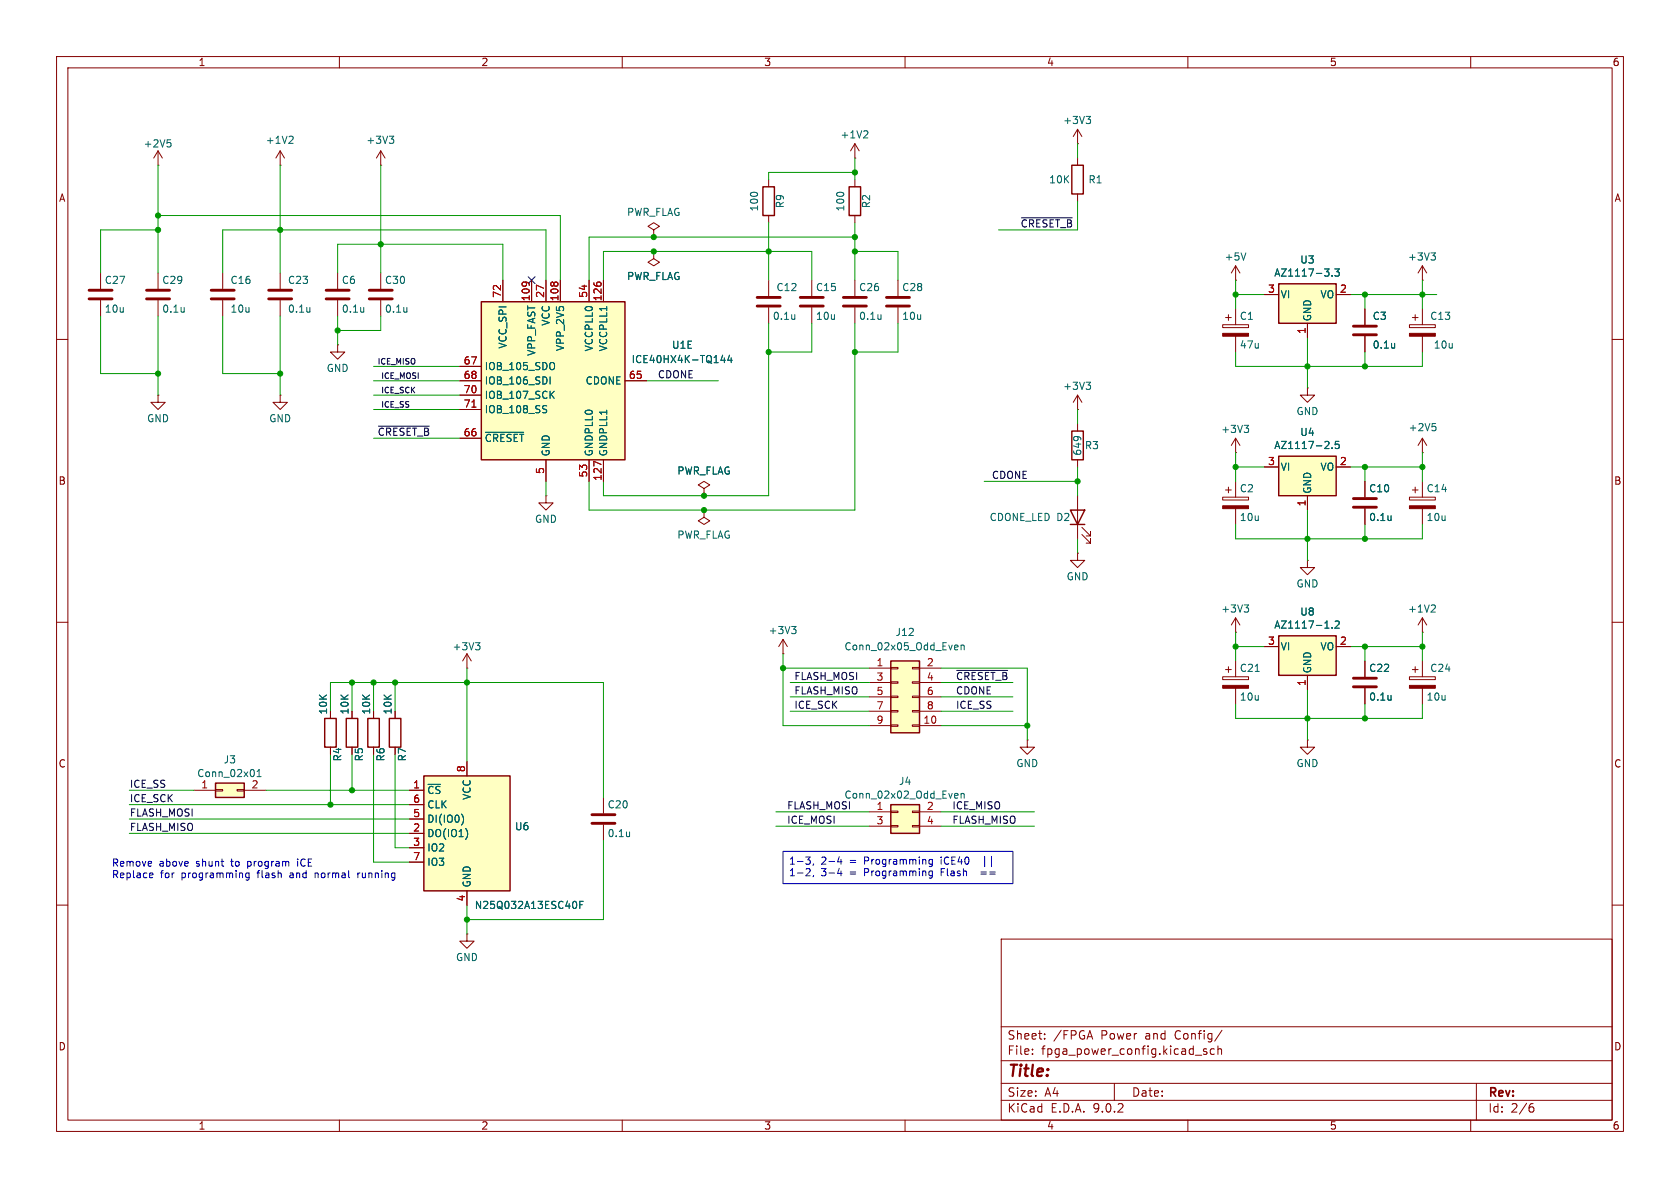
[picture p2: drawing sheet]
<svg xmlns="http://www.w3.org/2000/svg" width="297mm" height="210mm" viewBox="0 0 297 210" stroke-linecap="round" stroke-linejoin="round" font-family="sans-serif">
<g fill="none" stroke="#840000" stroke-width=".18">
<path d="M10 10h277v190h-277zM12 12h273v186h-273zM60 10v2M110 10v2M160 10v2M210 10v2M260 10v2M10 60h2M285 60h2M10 110h2M285 110h2M10 160h2"/>
<path d="M177 166h108v32h-108zM285 160h2M60 198v2M110 198v2M160 198v2M177 194.5h108M177 191.5h108M177 187.5h108M177 181.5h108M182.5 186.3v.1M182.5 185.5v.1M184.7 183.6v.1"/>
<path d="M184.7 182.8v.1M197 191.5v3M210 198v2M211.3 186.5h1.2M213.3 185.5l-.3-.1-.3 .2 .1 .2 .5 .2v.3h-.6M214.7 185.5l-.5-.1-.2 .3v.4l.1 .2h.6M215.3 185.5l.2-.1 .4 .1 .1 .9M215.3 184.9v1.5M216 182.1l-1.3 2M260 198v2M261 191.5v6.5M270.6 195.7h.4l.2 .3-.1 .5-.5 .1"/>
<path d="M271 195.1l-.4 .1"/>
</g>
<path d="M74.9 137.2h15.3v20.3h-15.3z" fill="#ffffc2"/>
<path d="M74.9 137.2h15.3v20.3h-15.3z" fill="none" stroke="#840000" stroke-width=".25"/>
<g fill="none" stroke="#840000" stroke-width=".18">
<path d="M216.2 87.9h4.5v.5h-4.5zM216.7 86.6h1M217.2 86.1v1M218.4 85.1v2.8M218.4 89.9v2.8M241.3 85.1v2.8M241.3 89.9v2.8M249.2 87.9h4.5v.5h-4.5zM249.7 86.6h1M250.2 86.1v1M251.5 85.1v2.8M251.5 89.9v2.8"/>
<path d="M82.5 118.1h.1M82.5 115.6v2.5M82.5 115.6l-.7 1.2M82.5 115.6l.8 1.2M216.2 119.6h4.5v.5h-4.5zM216.7 118.4h1M217.2 117.9v1M218.4 116.8v2.8M251.5 111.8h.1M251.5 109.2v2.6M251.5 109.2l-.8 1.3M251.5 109.2l.7 1.3"/>
<path d="M72.4 139.7h2.5M82.5 134.6v2.6M218.4 121.7v2.8M231.1 130.8v1.3h1.3l-1.3 1.3-1.2-1.3h1.2M231.1 130.8h.1M72.4 142.2h2.5M72.4 144.8h2.5M72.4 147.3h2.5M72.4 149.9h2.5M72.4 152.4h2.5M82.5 157.5v2.5"/>
</g>
<path d="M245.9 91.2v.8M245.9 91.9v.1M84.1 113.6h.7l-.4 .5M84.6 114.1l.2 .2v.3l-.2 .3M221.9 118.7h.7M253.5 106.9l.3 .3-.1 .3-.7 .7h.8M81.6 144a1.49 1.49 0 0 1 0 1.8M82.6 147v.8M101.8 159.4l.2 .4-.2 .7M102.5 159.9h.4M103.1 159.3h-.6v1.3" fill="none" stroke="#006464" stroke-width=".18"/>
<g fill="#840000" stroke="#840000" stroke-width=".18">
<path d="M216.2 121.2h4.5v.5h-4.5z"/>
<path d="M216.2 89.4h4.5v.5h-4.5z"/>
<path d="M249.2 89.4h4.5v.5h-4.5z"/>
</g>
<path d="M239.3 88.1h4M239.3 89.7h4" fill="none" stroke="#840000" stroke-width=".51"/>
<path d="M38.1 138.4h5.1v2.6h-5.1z" fill="#ffffc2"/>
<path d="M38.1 138.4h5.1v2.6h-5.1z" fill="none" stroke="#840000" stroke-width=".25"/>
<path d="M231.1 99.1v1.2h1.3l-1.3 1.3-1.2-1.3h1.2M231.1 99.1h.1M218.4 111.8h.1M218.4 109.2l-.7 1.3M218.4 109.2l.8 1.3M218.4 109.2v2.6M34.3 139.7h3.8M38.1 139.6h1.3v.2h-1.3zM41.9 139.6h1.3v.2h-1.3zM43.2 139.7h3.8M106.7 141v2.8M106.7 145.8v2.8" fill="none" stroke="#840000" stroke-width=".18"/>
<path d="M220 106.9h.7l-.4 .5M220.5 107.4l.2 .3v.3l-.2 .2M45.4 137.3h.8M45.4 136.4l.4-.4v1.3M111.3 147.1v.8M111.3 147.8h-.1" fill="none" stroke="#006464" stroke-width=".18"/>
<path d="M104.6 144h4.1M104.6 145.5h4.1" fill="none" stroke="#840000" stroke-width=".51"/>
<path d="M226.1 112.4h10.1v7h-10.1z" fill="#ffffc2"/>
<path d="M226.1 112.4h10.1v7h-10.1z" fill="none" stroke="#840000" stroke-width=".25"/>
<g fill="none" stroke="#840000" stroke-width=".18">
<path d="M218.4 49.5h.1M218.4 47l-.7 1.3M218.4 47l.8 1.3M218.4 47v2.5M223.5 114.3h2.6M231.1 119.4v2.5M236.2 114.3h2.6M241.3 116.8v2.8M249.2 119.6h4.5v.5h-4.5zM249.7 118.4h1M250.2 117.9v1M251.5 116.8v2.8"/>
<path d="M241.3 121.7v2.8M251.5 121.7v2.8M82.5 165.1v1.3h1.3l-1.3 1.2-1.2-1.2h1.2M82.5 165.1h.1"/>
</g>
<path d="M220.3 44.7l-.5 1.3M234.2 111h.7M235.5 110.9v.1M236 109.9l.5-.1 .3 .3-.8 .9h.8M245.9 122.9v.9M245.9 123.6v.1" fill="none" stroke="#006464" stroke-width=".18"/>
<path d="M249.2 121.2h4.5v.5h-4.5z" fill="#840000" stroke="#840000" stroke-width=".18"/>
<path d="M239.3 119.9h4M239.3 121.4h4" fill="none" stroke="#840000" stroke-width=".51"/>
<path d="M226.1 50.2h10.1v7h-10.1z" fill="#ffffc2"/>
<path d="M134.9 33h2v5.1h-2zM150.1 33h2v5.1h-2zM226.1 50.2h10.1v7h-10.1zM61.2 127h2v5.1h-2zM65 127h2.1v5.1h-2.1zM68.8 127h2.1v5.1h-2.1z" fill="none" stroke="#840000" stroke-width=".25"/>
<g fill="none" stroke="#840000" stroke-width=".18">
<path d="M27.9 29.2h.1M27.9 26.7v2.5M27.9 26.7l-.7 1.2M27.9 26.7l.8 1.2M49.5 29.2h.1M49.5 26.7l-.7 1.2M49.5 26.7l.8 1.2M49.5 26.7v2.5M67.3 29.2h.1M67.3 26.7l-.8 1.2M67.3 26.7l.8 1.2M67.3 26.7v2.5"/>
<path d="M135.9 31.8v1.2M135.9 38.1v1.3M151.1 31.8v1.2M151.1 38.1v1.3M17.8 48.3v2.8M17.8 53.1v2.8M27.9 48.3v2.8M27.9 53.1v2.8M39.4 48.3v2.8M39.4 53.1v2.8M49.5 48.3v2.8M49.5 53.1v2.8"/>
<path d="M59.7 48.3v2.8M59.7 53.1v2.8M67.3 48.3v2.8M67.3 53.1v2.8M135.9 49.5v2.8M135.9 54.4v2.8M143.5 49.5v2.8M143.5 54.4v2.8M151.1 49.5v2.8M151.1 54.4v2.8M223.5 52.1h2.6M231.1 57.2v2.5"/>
<path d="M236.2 52.1h2.6M251.5 49.5h.1M251.5 47l-.8 1.3M251.5 47l.7 1.3M251.5 47v2.5M231.1 68.6v1.3h1.3l-1.3 1.2-1.2-1.2h1.2M231.1 68.6h.1M124.5 90.2v1.2l1 .7-1 .6-1.1-.6 1.1-.7M124.5 90.2h.1M62.2 125.7v1.3M62.2 132.1v1.3M66 125.7v1.3"/>
<path d="M66 132.1v1.3M69.8 125.7v1.3M69.8 132.1v1.3"/>
</g>
<g fill="none" stroke="#006464" stroke-width=".18">
<path d="M29.6 24.7h.6M30 25.2l.2 .2v.3l-.2 .3M51.6 24.1l.2 .2v.3l-.8 .7h.8M68.8 24.1h.8l-.4 .5M69.4 24.6l.2 .2v.3l-.2 .2M32.6 54.3v.9M32.6 55.1h-.1M54.8 54.3v.9M54.8 55.1h-.1M64.3 54.3v.9M64.3 55.1h-.1M71.9 54.3v.9"/>
<path d="M71.9 55.1h.1M140.5 55.6v.9M140.5 56.3l-.1 .1M155.7 55.6v.9M155.7 56.3v.1M235.5 48.7v.1M236 47.5h.8l-.5 .5 .4 .1v.6l-.2 .1-.5-.1M253 44.7h.8l-.5 .5M253.5 45.2l.3 .2v.3l-.3 .3"/>
</g>
<g fill="none" stroke="#840000" stroke-width=".51">
<path d="M15.7 51.3h4.1M15.7 52.8h4.1M25.9 51.3h4.1M25.9 52.8h4.1M37.3 51.3h4.1M37.3 52.8h4.1M47.5 51.3h4.1M47.5 52.8h4.1M57.7 51.3h4M57.7 52.8h4M65.3 51.3h4M65.3 52.8h4"/>
<path d="M133.9 52.6h4M133.9 54.1h4M141.5 52.6h4M141.5 54.1h4M149.1 52.6h4.1M149.1 54.1h4.1"/>
</g>
<path d="M157.5 142.2h5.1v5.1h-5.1z" fill="#ffffc2"/>
<path d="M157.5 142.2h5.1v5.1h-5.1z" fill="none" stroke="#840000" stroke-width=".25"/>
<path d="M59.7 61v1.2h1.3l-1.3 1.3-1.3-1.3h1.3M59.7 61h.1M153.7 143.5h3.8M153.7 146.1h3.8M157.5 143.4h1.2v.2h-1.2zM157.5 145.9h1.2v.3h-1.2zM161.3 143.4h1.3v.2h-1.3zM161.3 145.9h1.3v.3h-1.3zM162.6 143.5h3.8M162.6 146.1h3.8" fill="none" stroke="#840000" stroke-width=".18"/>
<path d="M168.9 140.3h.4l.1 .3-.6 .1M169.3 141l-.4 .1M169.9 140.4l.2-.1h.3l.1 .8M169.9 140.3v.8" fill="none" stroke="#006464" stroke-width=".18"/>
<path d="M157.5 116.8h5.1v12.7h-5.1z" fill="#ffffc2"/>
<path d="M157.5 116.8h5.1v12.7h-5.1z" fill="none" stroke="#840000" stroke-width=".25"/>
<g fill="none" stroke="#840000" stroke-width=".18">
<path d="M115.6 40.6l1-.6-1-.6-1 .6 1 .6v1.3M115.6 41.9h.1M27.9 69.9v1.2h1.3l-1.3 1.3-1.2-1.3h1.2M27.9 69.9h.1M49.5 69.9v1.2h1.3l-1.3 1.3-1.2-1.3h1.2M49.5 69.9h.1M218.4 77.5l-.7 1.2M218.4 77.5l.8 1.2M218.4 77.5v2.5M251.5 77.5l-.8 1.2M251.5 77.5l.7 1.2M251.5 77.5v2.5"/>
<path d="M218.4 80h.1M251.5 80h.1M138.4 115.6h.1M138.4 113l-.7 1.3M138.4 113l.8 1.3M138.4 113v2.6M153.7 118.1h3.8M157.5 118h1.2v.2h-1.2zM161.3 118h1.3v.2h-1.3zM162.6 118.1h3.8M153.7 120.7h3.8M153.7 123.2h3.8"/>
<path d="M153.7 125.7h3.8M153.7 128.3h3.8M157.5 120.5h1.2v.3h-1.2zM157.5 123.1h1.2v.2h-1.2zM157.5 125.6h1.2v.3h-1.2zM157.5 128.1h1.2v.3h-1.2zM161.3 120.5h1.3v.3h-1.3zM161.3 123.1h1.3v.2h-1.3zM161.3 125.6h1.3v.3h-1.3zM161.3 128.1h1.3v.3h-1.3zM162.6 120.7h3.8M162.6 123.2h3.8"/>
<path d="M162.6 125.7h3.8M162.6 128.3h3.8M181.6 130.8v1.3h1.3l-1.3 1.3-1.3-1.3h1.3M181.6 130.8h.1"/>
</g>
<path d="M220 75.2h.7l-.4 .5M220.5 75.7l.2 .2v.3l-.2 .3M253.2 74.9h.6M253.6 75.4l.3 .2v.3l-.3 .2M139.9 110.7h.8l-.4 .5M140.5 111.2l.2 .3v.3l-.2 .2M168.9 114l.4 .1 .1 .2-.6 .2M169.3 114.8l-.4 .1M169.9 114.2l.2-.2 .3 .1 .1 .8M169.9 114v.9" fill="none" stroke="#006464" stroke-width=".18"/>
<path d="M85.1 53.3h25.4v28h-25.4z" fill="#ffffc2"/>
<path d="M85.1 53.3h25.4v28h-25.4zM189.5 76.2h2v5.1h-2zM189.2 90.2h2.6l-1.3 2.5zM189.2 92.7h2.6" fill="none" stroke="#840000" stroke-width=".25"/>
<g fill="none" stroke="#840000" stroke-width=".18">
<path d="M88.9 49.5v3.8M94 49.5v3.8M96.5 49.5v3.8M99.1 49.5v3.8M104.1 49.5v3.8M106.7 49.5v3.8M81.3 64.8h3.8M81.3 67.3h3.8M81.3 69.9h3.8M81.3 72.4h3.8M81.3 77.5h3.8M110.5 67.3h3.8"/>
<path d="M190.5 74.9v1.3M96.5 81.3v3.8M104.1 81.3v3.8M106.7 81.3v3.8M124.5 86.4l1-.7-1-.6-1.1 .6 1.1 .7v1.2M124.5 87.6h.1M190.5 97.8v1.3h1.3l-1.3 1.2-1.3-1.2h1.3M190.5 97.8h.1M190.5 81.3v1.3M190.5 87.6v7.7M191.3 94.5l1.5 1.5v-.7v.7h-.8M191.3 93.2l1.5 1.5v-.7v.7h-.8"/>
</g>
<path d="M85.8 76.4h6.8M96.2 71.7l.4 .1M96.4 72.4l.2 .2-.2 .4M97.2 66.6v1.3M97.4 69.7l.6 .7M97.9 64.1a.9 .9 0 0 1 0 1.2M98 69.2l-.8 .7M127.8 62.8l-.3 .9h.7M128.1 63.3v.8M129 62.8l-.3 .9h.7M129.3 63.3v.8" fill="none" stroke="#006464" stroke-width=".18"/>
<path d="M83.4 72h.8M106.3 82.1l-1.3-.5v.8" fill="none" stroke="#a90000" stroke-width=".18"/>
<path d="M226.1 80.6h10.1v7h-10.1z" fill="#ffffc2"/>
<path d="M189.5 29.2h2v5.1h-2zM226.1 80.6h10.1v7h-10.1zM57.4 127h2v5.1h-2z" fill="none" stroke="#840000" stroke-width=".25"/>
<g fill="none" stroke="#840000" stroke-width=".18">
<path d="M151.1 27.9h.1M151.1 25.4l-.7 1.3M151.1 25.4l.8 1.3M151.1 25.4v2.5M190.5 25.4h.1M190.5 22.9l-.8 1.2M190.5 22.9l.8 1.2M190.5 22.9v2.5M190.5 27.9v1.3M190.5 34.3v1.3M88.9 49.5v3.8M94 49.5v3.8"/>
<path d="M96.5 49.5v3.8M99.1 49.5v3.8M104.1 49.5v3.8M106.7 49.5v3.8M115.6 44.5v1.2l1 .7-1 .6-1-.6 1-.7M115.6 44.5h.1M158.7 49.5v2.8M158.7 54.4v2.8M216.2 57.4h4.5v.5h-4.5zM216.7 56.1h1M217.2 55.6v1M218.4 54.6v2.8"/>
<path d="M218.4 59.4v2.8M223.5 52.1h2.6M231.1 57.2v2.5M236.2 52.1h2.6M241.3 54.6v2.8M241.3 59.4v2.8M249.2 57.4h4.5v.5h-4.5zM249.7 56.1h1M250.2 55.6v1M251.5 54.6v2.8M251.5 59.4v2.8M81.3 64.8h3.8"/>
<path d="M81.3 67.3h3.8M81.3 69.9h3.8M81.3 72.4h3.8M81.3 77.5h3.8M110.5 67.3h3.8M190.5 72.4h.1M190.5 69.9v2.5M190.5 69.9l-.8 1.2M190.5 69.9l.8 1.2M96.5 87.6v1.3h1.3l-1.3 1.3-1.3-1.3h1.3M96.5 87.6h.1M96.5 81.3v3.8"/>
<path d="M104.1 81.3v3.8M106.7 81.3v3.8M124.5 87.6h.1M223.5 82.6h2.6M231.1 87.6v2.6M236.2 82.6h2.6M241.3 85.1v2.8M241.3 89.9v2.8M223.5 114.3h2.6M231.1 119.4v2.5M236.2 114.3h2.6M241.3 116.8v2.8"/>
<path d="M58.4 125.7v1.3M58.4 132.1v1.3M62.2 125.7v1.3M62.2 132.1v1.3M66 125.7v1.3M66 132.1v1.3M69.8 125.7v1.3M69.8 132.1v1.3M72.4 139.7h2.5M82.5 134.6v2.6M241.3 121.7v2.8M72.4 142.2h2.5"/>
<path d="M72.4 144.8h2.5M72.4 147.3h2.5M72.4 149.9h2.5M72.4 152.4h2.5M82.5 157.5v2.5"/>
</g>
<g fill="none" stroke="#006464" stroke-width=".18">
<path d="M153.2 23.1l.2 .3v.3l-.8 .7h.8M192 20.6h.8l-.4 .5M192.6 21.1l.2 .2v.3l-.2 .2M235.5 48.7v.1M236 47.5h.8l-.5 .5 .4 .1v.6l-.2 .1-.5-.1M85.8 76.4h6.8M96.2 71.7l.4 .1M96.4 72.4l.2 .2-.2 .4M97.2 66.6v1.3M97.4 69.7l.6 .7M97.9 64.1a.9 .9 0 0 1 0 1.2M98 69.2l-.8 .7"/>
<path d="M127.8 62.8l-.3 .9h.7M128.1 63.3v.8M129 62.8l-.3 .9h.7M129.3 63.3v.8M192 67.6h.8l-.4 .5M192.6 68.1l.2 .2v.3l-.2 .2M235.5 79.2v.1M236.7 78h-.6l-.1 .6 .2-.1 .4 .1 .2 .1-.1 .5-.2 .1-.5-.1M246.6 60.7v.8M246.6 61.4l-.1 .1M245.9 91.2v.8M245.9 91.9v.1"/>
<path d="M234.2 111h.7M235.5 110.9v.1M236 109.9l.5-.1 .3 .3-.8 .9h.8M245.9 122.9v.9M245.9 123.6v.1M81.6 144a1.49 1.49 0 0 1 0 1.8M82.6 147v.8M101.8 159.4l.2 .4-.2 .7M102.5 159.9h.4M103.1 159.3h-.6v1.3"/>
</g>
<path d="M156.7 52.6h4.1M156.7 54.1h4.1M239.3 57.7h4M239.3 59.2h4" fill="none" stroke="#840000" stroke-width=".51"/>
<g fill="#840000" stroke="#840000" stroke-width=".18">
<path d="M249.2 58.9h4.5v.5h-4.5z"/>
<path d="M216.2 58.9h4.5v.5h-4.5z"/>
</g>
<path d="M180.6 38.5h9M66.9 75.3h9M169.1 118.5h9" fill="none" stroke="#0f0f0f" stroke-width=".18"/>
<g fill="none" stroke="#009600" stroke-width=".18">
<path d="M27.9 38.1h71.2v11.4M27.9 29.2v19.1M49.5 29.2v19.1M67.3 29.2v19.1M135.9 39.4v10.1M151.1 30.5h-15.2v1.3M151.1 27.9v3.9M151.1 39.4v10.1M190.5 35.6v5h-14M190.5 25.4v2.5M17.8 55.9v10.1h10.1M27.9 40.6h-10.1v7.7"/>
<path d="M27.9 55.9v14M39.4 48.3v-7.7h57.1v8.9M39.4 55.9v10.1h10.1M49.5 55.9v14M59.7 48.3v-5.1h29.2v6.3M59.7 55.9v5.1M67.3 55.9v2.5h-7.6M106.7 49.5v-5h36.8v5M135.9 57.2v30.4h-29.2v-2.5M143.5 57.2v5h-7.6M151.1 44.5h7.6v5M151.1 41.9h-47v7.6"/>
<path d="M151.1 57.2v33h-47v-5.1M158.7 57.2v5h-7.6M218.4 52.1h5.1M218.4 49.5v5.1M231.1 59.7v8.9M238.8 52.1h15.2M241.3 52.1v2.5M251.5 49.5v5.1M66 67.3h15.3M66 77.5h15.3M66 72.4h15.3M66 69.9h15.3"/>
<path d="M66 64.8h15.3M114.3 67.3h12.7M190.5 72.4v2.5M218.4 62.2v2.6h33.1v-2.6M241.3 62.2v2.6M96.5 85.1v2.5M174 85.1h16.5M190.5 82.6v5M190.5 95.3v2.5M218.4 92.7v2.6h33.1v-2.6M218.4 80v5.1M218.4 82.6h5.1"/>
<path d="M231.1 90.2v8.9M238.8 82.6h12.7M241.3 82.6v2.5M241.3 92.7v2.6M251.5 80v5.1M82.5 118.1v16.5M138.4 118.1h15.3M138.4 115.6v12.7h15.3M166.4 118.1h15.2v12.7M218.4 111.8v5M218.4 114.3h5.1M238.8 114.3h12.7"/>
<path d="M241.3 114.3v2.5M251.5 111.8v5M22.9 139.7h11.4M47 139.7h25.4M58.4 125.7v-5h48.3v20.3M58.4 133.4v8.8M62.2 120.7v5M62.2 133.4v6.3M66 120.7v5M66 133.4v19h6.4M69.8 133.4v16.5h2.6M69.8 120.7v5"/>
<path d="M139.7 120.7h14M139.7 123.2h14M139.7 125.7h14M166.4 120.7h12.7M166.4 123.2h12.7M166.4 128.3h15.2M166.4 125.7h12.7M218.4 124.5v2.5h33.1v-2.5M231.1 121.9v8.9M241.3 124.5v2.5M22.9 142.2h49.5M22.9 147.3h49.5"/>
<path d="M22.9 144.8h49.5M106.7 148.6v14h-24.2M137.2 143.5h16.5M137.2 146.1h16.5M166.4 143.5h16.5M166.4 146.1h16.5M82.5 160v5.1"/>
</g>
<path d="M93.4 48.9l1.2 1.2M94.6 48.9l-1.2 1.2" fill="none" stroke="#000084" stroke-width=".18"/>
<g fill="none" stroke="#0000c2" stroke-width=".18">
<path d="M26.6 154.3l.4 .1v.2l-.6 .1M27 155.1l-.4 .1M44 154.4l-.3-.1-.3 .3 .2 .5h.4M44 154.3v1l-.2 .3-.3-.1M52.6 151.8v.2M52.6 152.3v.8M55.7 154.3v.9M55.9 154.3l-.2 .1M63.3 154.3v.9M63.6 154.3l-.3 .3M138.4 150.5h40.7v5.7h-40.7zM142.4 151.5h.8l-.4 .5 .4 .1v.4l-.2 .3h-.4"/>
<path d="M142.7 153.5l.4 .1 .1 .3-.8 .9h.8M143.8 152.7l-.1 .3M143.8 154.8l-.1 .2M148.4 151.4l-.3 .9h.8M148.4 153.5l-.3 .9h.8M148.7 151.9v.9M148.7 154v.8M164.8 152l-.3-.1-.3 .3 .1 .5h.5M164.8 151.9v1.1l-.2 .2-.3-.1M164.8 154v1l-.2 .2h-.3M164.8 154h-.3l-.3 .2 .1 .6h.5M173.4 154.1h1"/>
<path d="M173.4 154.5h1M174.1 151.4v1.8M175.3 151.4v1.8"/>
</g>
<path d="M83.4 72h.8M106.3 82.1l-1.3-.5v.8" fill="none" stroke="#a90000" stroke-width=".18"/>
<g fill="#009600" stroke="#009600" stroke-width=".18">
<circle cx="151.1" cy="30.5" r=".46"/>
<circle cx="151.1" cy="41.9" r=".46"/>
<circle cx="151.1" cy="44.5" r=".46"/>
<circle cx="190.5" cy="85.1" r=".46"/>
<circle cx="241.3" cy="52.1" r=".46"/>
<circle cx="218.4" cy="82.6" r=".46"/>
<circle cx="241.3" cy="82.6" r=".46"/>
<circle cx="251.5" cy="82.6" r=".46"/>
<circle cx="231.1" cy="64.8" r=".46"/>
<circle cx="241.3" cy="64.8" r=".46"/>
<circle cx="251.5" cy="52.1" r=".46"/>
<circle cx="218.4" cy="52.1" r=".46"/>
<circle cx="251.5" cy="114.3" r=".46"/>
<circle cx="218.4" cy="114.3" r=".46"/>
<circle cx="241.3" cy="95.3" r=".46"/>
<circle cx="241.3" cy="127" r=".46"/>
<circle cx="231.1" cy="127" r=".46"/>
<circle cx="241.3" cy="114.3" r=".46"/>
<circle cx="231.1" cy="95.3" r=".46"/>
<circle cx="124.5" cy="90.2" r=".46"/>
<circle cx="138.4" cy="118.1" r=".46"/>
<circle cx="181.6" cy="128.3" r=".46"/>
<circle cx="135.9" cy="62.2" r=".46"/>
<circle cx="151.1" cy="62.2" r=".46"/>
<circle cx="135.9" cy="44.5" r=".46"/>
<circle cx="49.5" cy="40.6" r=".46"/>
<circle cx="27.9" cy="66" r=".46"/>
<circle cx="27.9" cy="40.6" r=".46"/>
<circle cx="27.9" cy="38.1" r=".46"/>
<circle cx="62.2" cy="120.7" r=".46"/>
<circle cx="59.7" cy="58.4" r=".46"/>
<circle cx="49.5" cy="66" r=".46"/>
<circle cx="66" cy="120.7" r=".46"/>
<circle cx="62.2" cy="139.7" r=".46"/>
<circle cx="58.4" cy="142.2" r=".46"/>
<circle cx="82.5" cy="162.6" r=".46"/>
<circle cx="82.5" cy="120.7" r=".46"/>
<circle cx="69.8" cy="120.7" r=".46"/>
<circle cx="67.3" cy="43.2" r=".46"/>
<circle cx="115.6" cy="41.9" r=".46"/>
<circle cx="115.6" cy="44.5" r=".46"/>
<circle cx="124.5" cy="87.6" r=".46"/>
</g>
<text font-size="2.8" fill="#840000" x="178" y="190.9">Title:</text>
<g font-size="2.1" fill="#840000">
<text x="178" y="184">Sheet:</text>
<text x="186.2" y="184">/FPGA</text>
<text x="194.7" y="184">Power</text>
<text x="202.6" y="184">and</text>
<text x="208" y="184">Config/</text>
<text x="178" y="186.7">File:</text>
<text x="184.1" y="186.7">fpga_power_config.kicad_sch</text>
<text x="178" y="196.9">KiCad</text>
<text x="178" y="194.1">Size:</text>
<text x="184.7" y="194.1">A4</text>
<text x="185.7" y="196.9">E.D.A.</text>
<text x="193.3" y="196.9">9.0.2</text>
<text x="200" y="194.1">Date:</text>
<text x="263" y="194.3">Rev:</text>
<text x="263" y="196.9">Id:</text>
<text x="267.1" y="196.9">2/6</text>
</g>
<g font-size="1.8" fill="#840000">
<text x="35" y="11.9">1</text>
<text x="85" y="11.9">2</text>
<text x="135" y="11.9">3</text>
<text x="185" y="11.9">4</text>
<text x="235" y="11.9">5</text>
<text x="285" y="11.9">6</text>
<text x="10.3" y="35.9">A</text>
<text x="285.3" y="35.9">A</text>
<text x="10.3" y="85.9">B</text>
<text x="285.3" y="85.9">B</text>
<text x="10.3" y="135.9">C</text>
<text x="285.3" y="135.9">C</text>
<text x="10.3" y="185.9">D</text>
<text x="285.3" y="185.9">D</text>
<text x="35" y="199.9">1</text>
<text x="85" y="199.9">2</text>
<text x="135" y="199.9">3</text>
<text x="185" y="199.9">4</text>
<text x="235" y="199.9">5</text>
<text x="285" y="199.9">6</text>
</g>
<g font-size="1.8" fill="#006464">
<text x="187.9" y="22.1">+3V3</text>
<text x="25.3" y="26.3">+2V5</text>
<text x="46.9" y="25.6">+1V2</text>
<text x="64.7" y="25.6">+3V3</text>
<text x="148.5" y="24.7">+1V2</text>
<text x="185.4" y="32.6">10K</text>
<text x="192.3" y="32.6">R1</text>
<text x="110.8" y="38.4">PWR_FLAG</text>
<text x="134.2" y="37.5" transform="rotate(-90 134.2 37.5)">100</text>
<text x="138.8" y="36.9" transform="rotate(-90 138.8 36.9)">R9</text>
<text x="149.5" y="37.5" transform="rotate(-90 149.5 37.5)">100</text>
<text x="154" y="36.9" transform="rotate(-90 154 36.9)">R2</text>
<text x="216.4" y="46.3">+5V</text>
<text x="229.8" y="46.8">U3</text>
<text x="248.8" y="46.3">+3V3</text>
<text x="18.4" y="50.4">C27</text>
<text x="28.6" y="50.4">C29</text>
<text x="40.6" y="50.4">C16</text>
<text x="50.8" y="50.4">C23</text>
<text x="60.3" y="50.4">C6</text>
<text x="68" y="50.4">C30</text>
<text x="110.8" y="49.7">PWR_FLAG</text>
<text x="137.2" y="51.7">C12</text>
<text x="144.2" y="51.7">C15</text>
<text x="151.8" y="51.7">C26</text>
<text x="159.4" y="51.7">C28</text>
<text x="225.2" y="49.1">AZ1117-3.3</text>
<text x="226.3" y="52.9">VI</text>
<text x="233.3" y="52.9">VO</text>
<text x="18.4" y="55.5">10u</text>
<text x="28.6" y="55.5">0.1u</text>
<text x="40.6" y="55.5">10u</text>
<text x="50.8" y="55.5">0.1u</text>
<text x="60.3" y="55.5">0.1u</text>
<text x="68" y="55.5">0.1u</text>
<text x="97.4" y="57.7" transform="rotate(-90 97.4 57.7)">VCC</text>
<text x="136.5" y="56.7">0.1u</text>
<text x="144.2" y="56.7">10u</text>
<text x="151.8" y="56.7">0.1u</text>
<text x="159.4" y="56.7">10u</text>
<text x="219.1" y="56.7">C1</text>
<text x="232" y="56.9" transform="rotate(-90 232 56.9)">GND</text>
<text x="242.6" y="56.7">C3</text>
<text x="252.7" y="56.7">C13</text>
<text x="57.7" y="66">GND</text>
<text x="85.6" y="65.6">IOB_105_SDO</text>
<text x="89.8" y="61.7" transform="rotate(-90 89.8 61.7)">VCC_SPI</text>
<text x="94.8" y="63" transform="rotate(-90 94.8 63)">VPP_FAST</text>
<text x="99.9" y="62.2" transform="rotate(-90 99.9 62.2)">VPP_2V5</text>
<text x="105" y="62.2" transform="rotate(-90 105 62.2)">VCCPLL0</text>
<text x="107.5" y="62.2" transform="rotate(-90 107.5 62.2)">VCCPLL1</text>
<text x="111.6" y="64.4">ICE40HX4K-TQ144</text>
<text x="118.7" y="61.9">U1E</text>
<text x="219.1" y="61.8">47u</text>
<text x="242.6" y="61.8">0.1u</text>
<text x="253.4" y="61.8">10u</text>
<text x="85.6" y="68.2">IOB_106_SDI</text>
<text x="85.6" y="70.7">IOB_107_SCK</text>
<text x="103.4" y="68.2">CDONE</text>
<text x="187.9" y="69.1">+3V3</text>
<text x="25.9" y="74.8">GND</text>
<text x="47.5" y="74.8">GND</text>
<text x="85.6" y="73.3">IOB_108_SS</text>
<text x="215.8" y="76.7">+3V3</text>
<text x="229.1" y="73.6">GND</text>
<text x="229.8" y="77.3">U4</text>
<text x="248.9" y="76.4">+2V5</text>
<text x="85.6" y="78.3">~{CRESET}</text>
<text x="97.4" y="80.8" transform="rotate(-90 97.4 80.8)">GND</text>
<text x="105" y="80.8" transform="rotate(-90 105 80.8)">GNDPLL0</text>
<text x="107.5" y="80.8" transform="rotate(-90 107.5 80.8)">GNDPLL1</text>
<text x="191.4" y="80.7" transform="rotate(-90 191.4 80.7)">649</text>
<text x="191.7" y="79.6">R3</text>
<text x="225.2" y="79.6">AZ1117-2.5</text>
<text x="226.3" y="83.4">VI</text>
<text x="233.3" y="83.4">VO</text>
<text x="119.6" y="84.1">PWR_FLAG</text>
<text x="219.1" y="87.2">C2</text>
<text x="232" y="87.4" transform="rotate(-90 232 87.4)">GND</text>
<text x="241.9" y="87.2">C10</text>
<text x="252.1" y="87.2">C14</text>
<text x="94.5" y="92.6">GND</text>
<text x="119.6" y="95.4">PWR_FLAG</text>
<text x="174.9" y="92.3">CDONE_LED D2</text>
<text x="219.1" y="92.3">10u</text>
<text x="241.9" y="92.3">0.1u</text>
<text x="252.1" y="92.3">10u</text>
<text x="188.5" y="102.8">GND</text>
<text x="229.1" y="104.1">GND</text>
<text x="135.8" y="112.3">+3V3</text>
<text x="158.2" y="112.6">J12</text>
<text x="215.8" y="108.5">+3V3</text>
<text x="225.2" y="111.3">AZ1117-1.2</text>
<text x="229.8" y="109">U8</text>
<text x="248.8" y="108.5">+1V2</text>
<text x="79.9" y="115.2">+3V3</text>
<text x="149.2" y="115.2">Conn_02x05_Odd_Even</text>
<text x="219.1" y="119">C21</text>
<text x="226.3" y="115.2">VI</text>
<text x="232" y="119.1" transform="rotate(-90 232 119.1)">GND</text>
<text x="233.3" y="115.2">VO</text>
<text x="241.9" y="119">C22</text>
<text x="252.7" y="119">C24</text>
<text x="219.1" y="124.1">10u</text>
<text x="241.9" y="124.1">0.1u</text>
<text x="252.1" y="124.1">10u</text>
<text x="58" y="126.4" transform="rotate(-90 58 126.4)">10K</text>
<text x="61.8" y="126.4" transform="rotate(-90 61.8 126.4)">10K</text>
<text x="65.6" y="126.4" transform="rotate(-90 65.6 126.4)">10K</text>
<text x="69.4" y="126.4" transform="rotate(-90 69.4 126.4)">10K</text>
<text x="34.8" y="137.6">Conn_02x01</text>
<text x="39.4" y="135.1">J3</text>
<text x="60.6" y="134.7" transform="rotate(-90 60.6 134.7)">R4</text>
<text x="64.4" y="134.7" transform="rotate(-90 64.4 134.7)">R5</text>
<text x="68.2" y="134.7" transform="rotate(-90 68.2 134.7)">R6</text>
<text x="72" y="134.7" transform="rotate(-90 72 134.7)">R7</text>
<text x="179.6" y="135.8">GND</text>
<text x="229.1" y="135.8">GND</text>
<text x="75.4" y="140.6">~{CS}</text>
<text x="75.4" y="143.1">CLK</text>
<text x="83.4" y="141.5" transform="rotate(-90 83.4 141.5)">VCC</text>
<text x="107.3" y="143.1">C20</text>
<text x="149.2" y="141.4">Conn_02x02_Odd_Even</text>
<text x="158.8" y="139">J4</text>
<text x="75.4" y="145.6">DI(IO0)</text>
<text x="75.4" y="148.2">DO(IO1)</text>
<text x="90.9" y="147">U6</text>
<text x="107.3" y="148.2">0.1u</text>
<text x="75.4" y="150.7">IO2</text>
<text x="75.4" y="153.3">IO3</text>
<text x="83.4" y="157" transform="rotate(-90 83.4 157)">GND</text>
<text x="83.8" y="160.9">N25Q032A13ESC40F</text>
<text x="80.5" y="170.1">GND</text>
</g>
<g font-size="1.8" fill="#0f0f0f">
<text x="180.3" y="40.3">~{CRESET_B}</text>
<text x="116.2" y="67">CDONE</text>
<text x="66.7" y="77.1">~{CRESET_B}</text>
<text x="175.3" y="84.7">CDONE</text>
<text x="140.3" y="122.8">FLASH_MISO</text>
<text x="140.3" y="120.3">FLASH_MOSI</text>
<text x="140.3" y="125.4">ICE_SCK</text>
<text x="168.9" y="120.3">~{CRESET_B}</text>
<text x="168.9" y="122.8">CDONE</text>
<text x="168.9" y="125.4">ICE_SS</text>
<text x="22.9" y="139.4">ICE_SS</text>
<text x="22.9" y="141.9">ICE_SCK</text>
<text x="139.1" y="143.2">FLASH_MOSI</text>
<text x="168.3" y="143.2">ICE_MISO</text>
<text x="22.9" y="144.4">FLASH_MOSI</text>
<text x="22.9" y="147">FLASH_MISO</text>
<text x="139.1" y="145.7">ICE_MOSI</text>
<text x="168.3" y="145.7">FLASH_MISO</text>
</g>
<g font-size="1.8" fill="#a90000">
<text x="88.6" y="52.7" transform="rotate(-90 88.6 52.7)">72</text>
<text x="93.7" y="53.4" transform="rotate(-90 93.7 53.4)">109</text>
<text x="96.3" y="52.7" transform="rotate(-90 96.3 52.7)">27</text>
<text x="98.8" y="53.4" transform="rotate(-90 98.8 53.4)">108</text>
<text x="103.9" y="52.7" transform="rotate(-90 103.9 52.7)">54</text>
<text x="106.4" y="53.4" transform="rotate(-90 106.4 53.4)">126</text>
<text x="224.1" y="51.8">3</text>
<text x="236.8" y="51.8">2</text>
<text x="230.9" y="59.1" transform="rotate(-90 230.9 59.1)">1</text>
<text x="81.9" y="64.5">67</text>
<text x="81.9" y="67.1">68</text>
<text x="81.9" y="69.6">70</text>
<text x="111.1" y="67.1">65</text>
<text x="81.9" y="72.1">71</text>
<text x="81.9" y="77.2">66</text>
<text x="96.3" y="83.9" transform="rotate(-90 96.3 83.9)">5</text>
<text x="224.1" y="82.3">3</text>
<text x="236.8" y="82.3">2</text>
<text x="103.9" y="84.5" transform="rotate(-90 103.9 84.5)">53</text>
<text x="106.4" y="85.1" transform="rotate(-90 106.4 85.1)">127</text>
<text x="230.9" y="89.6" transform="rotate(-90 230.9 89.6)">1</text>
<text x="154.9" y="117.9">1</text>
<text x="163.8" y="117.9">2</text>
<text x="224.1" y="114">3</text>
<text x="236.8" y="114">2</text>
<text x="154.9" y="120.4">3</text>
<text x="154.9" y="122.9">5</text>
<text x="154.9" y="125.5">7</text>
<text x="163.8" y="120.4">4</text>
<text x="163.8" y="122.9">6</text>
<text x="163.8" y="125.5">8</text>
<text x="230.9" y="121.4" transform="rotate(-90 230.9 121.4)">1</text>
<text x="154.9" y="128">9</text>
<text x="163.2" y="128">10</text>
<text x="82.3" y="136.6" transform="rotate(-90 82.3 136.6)">8</text>
<text x="35.5" y="139.4">1</text>
<text x="44.4" y="139.4">2</text>
<text x="73" y="139.4">1</text>
<text x="73" y="142">6</text>
<text x="154.9" y="143.3">1</text>
<text x="163.8" y="143.3">2</text>
<text x="73" y="144.5">5</text>
<text x="73" y="147.1">2</text>
<text x="73" y="149.6">3</text>
<text x="154.9" y="145.8">3</text>
<text x="163.8" y="145.8">4</text>
<text x="73" y="152.1">7</text>
<text x="82.3" y="159.5" transform="rotate(-90 82.3 159.5)">4</text>
</g>
<g font-size="1.8" fill="#0000c2">
<text x="19.7" y="153.3">Remove</text>
<text x="19.7" y="155.3">Replace</text>
<text x="28.1" y="153.3">above</text>
<text x="28.4" y="155.3">for</text>
<text x="32.2" y="155.3">programming</text>
<text x="34.8" y="153.3">shunt</text>
<text x="41.2" y="153.3">to</text>
<text x="44.2" y="153.3">program</text>
<text x="45.8" y="155.3">flash</text>
<text x="51.7" y="155.3">and</text>
<text x="53.2" y="153.3">iCE</text>
<text x="56.3" y="155.3">normal</text>
<text x="64.1" y="155.3">running</text>
<text x="139.4" y="153.2">1-3,</text>
<text x="139.4" y="155.2">1-2,</text>
<text x="145.1" y="153.2">2-4</text>
<text x="145.1" y="155.2">3-4</text>
<text x="150.3" y="153.2">=</text>
<text x="150.3" y="155.2">=</text>
<text x="153.1" y="153.2">Programming</text>
<text x="153.1" y="155.2">Programming</text>
<text x="166.8" y="153.2">iCE40</text>
<text x="166.8" y="155.2">Flash</text>
<text x="174.2" y="155.2">==</text>
</g>
<g font-size="1.4" fill="#0f0f0f">
<text x="66.7" y="64.5">ICE_MISO</text>
<text x="67.3" y="69.6">ICE_SCK</text>
<text x="67.3" y="67">ICE_MOSI</text>
<text x="67.3" y="72.1">ICE_SS</text>
</g>
</svg>
